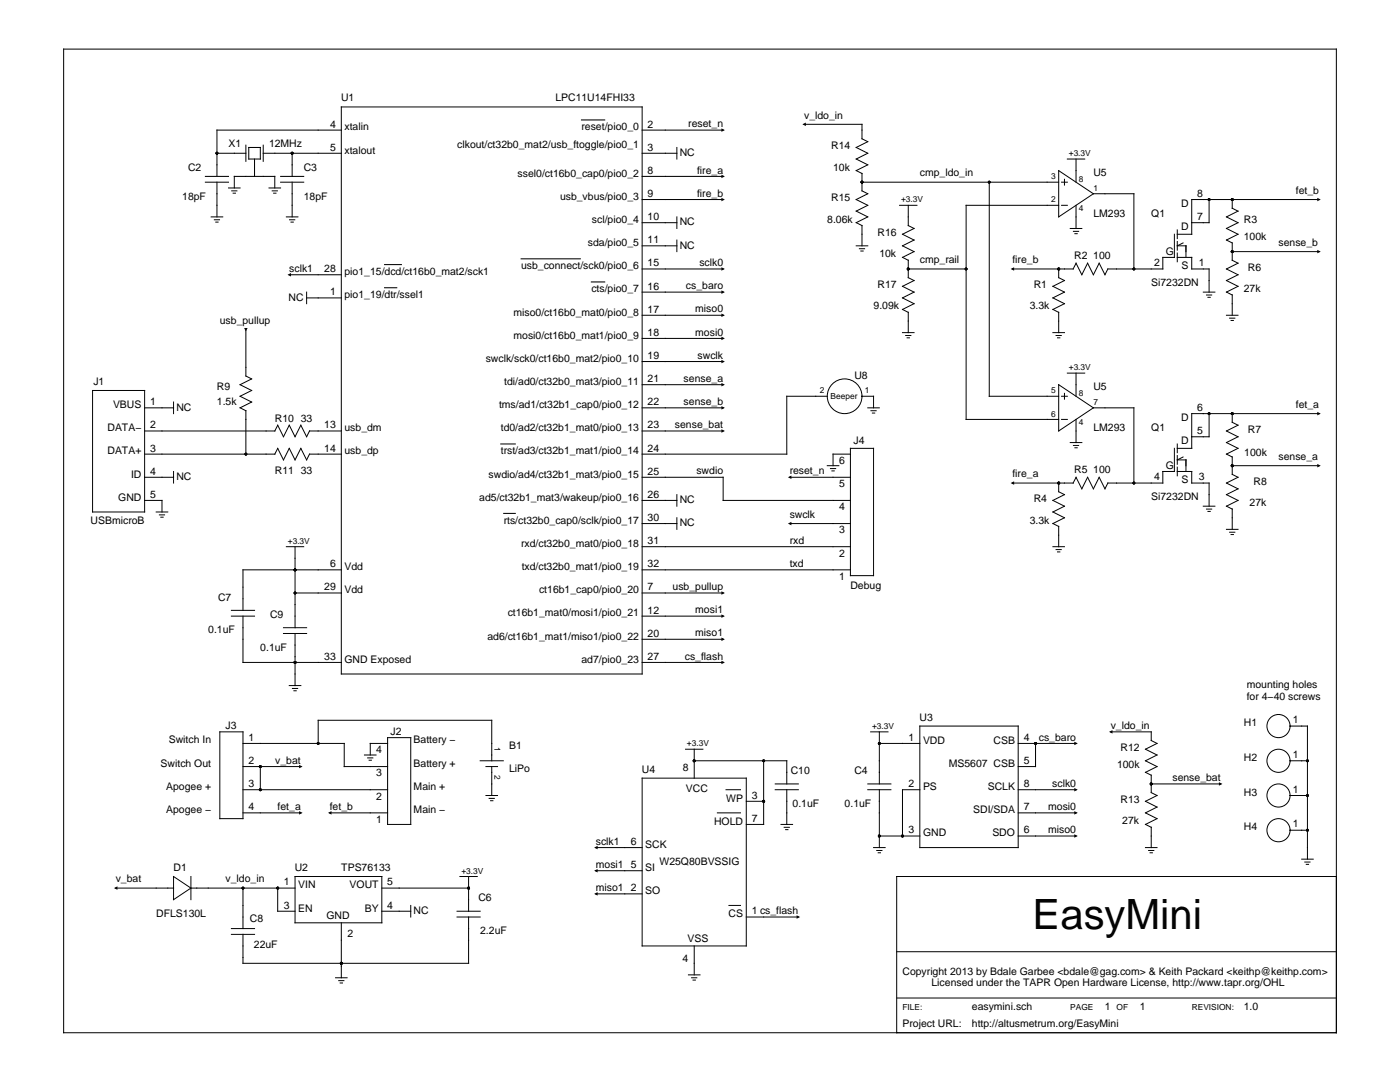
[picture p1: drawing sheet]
<svg xmlns="http://www.w3.org/2000/svg" width="279mm" height="216mm" viewBox="0 0 279 216" stroke-linecap="round" stroke-linejoin="round" font-family="sans-serif">
<g fill="none" stroke="#000" stroke-width=".2">
<path d="M12.7 9.8h254v196.3h-254zM41 35.2h4.6M41 36.4h4.6M43.3 30.6h5.8M43.3 36.4v6.9M45.6 37.5h2.3M46.2 38.1h1.1M46.5 38.5h.5M46.8 37.5v-2.3h8v2.3M49.1 29v3.2M49.6 29.4h2.4v2.3h-2.4zM50.8 31.7v3.5"/>
<path d="M52.5 30.6h15.6M52.5 29v3.2M53.7 37.5h2.3M54.3 38.1h1.1M54.6 38.5h.5M56 35.2h4.6M56 36.4h4.6M58.3 30.6v4.6M58.3 36.4v6.9M68.1 21.3h60.1v113.2h-60.1zM68.1 26h-24.8v9.2M128.2 26h16.1"/>
<path d="M128.2 30.6h6.9M128.2 35.2h16.1M128.2 39.8h16.1M135.1 29.4v2.3M160.5 24.8h11.5v2.9l1.2 .6-2.3 1.1 2.3 1.2-2.3 1.1 2.3 1.2-2.3 1.1 1.1 .6M172 34.6v3.5l1.2 .6-2.3 1.1 2.3 1.2-2.3 1.1 2.3 1.2-2.3 1.1M172 36.4h39.3M197.4 36.4v42.7h13.9M211.3 34l6.9 4.7-6.9 4.6zM211.9 36.4h1.1M212.4 35.8v1.1M213 31.7h3.5"/>
<path d="M214.7 31.7v4.7M218.2 38.7h8.1v15M241.3 39.8v4.6h-3.5M245.9 39.8v1.8l1.2 .5M263.2 39.8h-25.4v6.9h-2.9M42.1 43.3h2.4M42.8 43.9h1M43.1 44.3h.4M57.2 43.3h2.3M57.7 54.8h10.4M57.8 43.9h1M58.1 44.3h.4"/>
<path d="M61.2 59.4h6.9M61.2 58.3v2.3M128.2 44.4h6.9M128.2 49.1h6.9M128.2 53.7h16.1M128.2 58.3h16.1M135.1 43.3v2.3M135.1 47.9v2.3M170.9 49.1h2.3M170.9 44.4l1.1 .6v4.1M171.5 49.6h1M171.8 50.1h.5"/>
<path d="M179.5 41h3.5M181.3 53.7h11.5M181.3 41v4l1.1 .6-2.3 1.1 2.3 1.2-2.3 1.2 2.3 1.1-2.3 1.2 1.2 .5v3.5l1.1 .6-2.3 1.1 2.3 1.2-2.3 1.1 2.3 1.2-2.3 1.2M211.3 53.7v1.7l1.1 .6-2.3 1.1 2.3 1.2-2.3 1.1 2.3 1.2-2.3 1.2M211.3 41h-18.5v42.7h18.5M211.9 41h1.1M213.6 45.6h2.3M214.2 46.2h1.1M214.5 46.6h.5M214.7 41v4.6M234.4 46.7v4.7h-2.3v2.3h-11l-.6 1.1-1.1-2.3-1.2 2.3-1.1-2.3-1.2 2.3-1.1-2.3-.6 1.2h-12.2M234.9 51.4h2.9v2.3h3.5v4.6"/>
<path d="M234.9 45.9v1.7M234.9 48.2v1.7M234.9 50.5v1.7M236.1 48.5l-1.2 .6h1.8v2.3M240.1 58.3h2.4M240.8 58.9h1M241.1 59.3h.4M245.9 50.2h17.3M245.9 58.8v4.1M247.1 42.1l-2.3 1.2 2.3 1.1-2.3 1.2 2.3 1.1-2.3 1.2 1.1 .6v3.4l1.2 .6-2.3 1.2 2.3 1.1-2.3 1.2 2.3 1.1-2.3 1.2 1.1 .6M18.5 77.9h10.4v24.3h-10.4zM49.1 65.8v9.2l1.1 .6-2.3 1.2 2.3 1.1-2.3 1.2 2.3 1.1-2.3 1.2 1.2 .6"/>
<path d="M128.2 62.9h16.1M128.2 67.5h16.1M128.2 72.1h16.1M128.2 76.8h16.1M165.1 79.1h-8.1v11.5h-28.8M172 79.1h2.3v2.3M180.1 66.4h2.3M180.1 61.7l1.2 .6v4.1M180.7 66.9h1.1M181 67.4h.5M210.1 61.7l1.2 .6v4.1M210.1 66.4h2.3"/>
<path d="M210.8 66.9h1M211.1 67.4h.4M211.3 76.8l6.9 4.6-6.9 4.6zM211.9 79.1h1.1M212.4 78.5v1.1M213 74.5h3.5M214.7 74.5v4.6M244.8 62.9h2.3M245.4 63.5h1M245.7 63.9h.4M28.9 81.4h5.7M28.9 86h26"/>
<path d="M28.9 90.6h26M28.9 95.2h5.7M28.9 99.9h3.4v2.3M34.6 80.2v2.3M34.6 94.1v2.3M49.1 81.9v8.7M54.8 86l.6-1.2 1.2 2.4 1.1-2.4 1.2 2.4 1.1-2.4 1.2 2.4 .6-1.2h6.3M54.8 90.6l.6-1.1 1.2 2.3 1.1-2.3 1.2 2.3 1.1-2.3 1.2 2.3 .6-1.2h6.3M128.2 81.4h16.1M128.2 86h16.1M128.2 95.2h16.1v4.7h25.4M128.2 99.9h6.9"/>
<path d="M135.1 98.7v2.3M157.6 95.2h12.1M165.1 92.9h2.3M165.7 93.5h1.1M166 94h.5M169.7 90.6h-3.4v2.3M169.7 89.5h4.6v25.4h-4.6zM173.2 81.4h2.3M173.8 82h1.1M174.1 82.4h.5M211.3 96.4v1.7l1.1 .6-2.3 1.2 2.3 1.1-2.3 1.2 2.3 1.1-2.3 1.2 1.2 .5v4.1M211.9 83.7h1.1"/>
<path d="M213.6 88.3h2.3M214.2 88.9h1.1M214.5 89.3h.5M214.7 83.7v4.6M218.2 81.4h8.1v15M234.4 89.5v4.6h-2.3v2.3h-11l-.6 1.1-1.1-2.3-1.2 2.3-1.1-2.3-1.2 2.3-1.1-2.3-.6 1.2h-12.2M234.9 94.1h2.9v2.3h3.5v4.6M234.9 88.6v1.7M234.9 90.9v1.7M234.9 93.2v1.7M236.1 91.2l-1.2 .6h1.8v2.3M241.3 82.5v4.7h-3.5"/>
<path d="M245.9 92.9h17.3M245.9 82.5v1.8l1.2 .5-2.3 1.2 2.3 1.2-2.3 1.1 2.3 1.2-2.3 1.1 1.1 .6M245.9 91.2v3.5l1.2 .5-2.3 1.2 2.3 1.1-2.3 1.2 2.3 1.2-2.3 1.1 1.1 .6v4M263.2 82.5h-25.4v7h-2.9M31.2 102.2h2.3M31.8 102.7h1M32.1 103.2h.5M57.2 109.1h3.4M58.9 118.3h9.2M58.9 109.1v16.2M68.1 113.7h-19.6v8.1M128.2 104.5h6.9"/>
<path d="M128.2 109.1h41.5M128.2 113.7h41.5M128.2 118.3h16.1M135.1 103.3v2.3M157.6 104.5h12.1M210.1 109.1h2.3M210.8 109.7h1M211.1 110.1h.4M240.1 101h2.4M240.8 101.6h1M241.1 102h.4M244.8 105.6h2.3"/>
<path d="M245.4 106.2h1M245.7 106.7h.4M46.2 122.9h4.6M46.2 121.8h4.6M48.5 122.9v9.3h19.6M56.6 126.4h4.6M56.6 125.3h4.6M57.7 136.8h2.3M58.4 137.4h1M58.7 137.8h.4M58.9 126.4v10.4M128.2 132.2h16.1"/>
<path d="M128.2 122.9h16.1M128.2 127.6h16.1M43.9 146h4.6v17.4h-4.6zM48.5 157.6h28.9M48.5 148.3h20.2v4.7h8.7M48.5 153h11.5M52 153v4.6M63.5 148.3v-4.6h34.6v8.1M72.7 150.7h2.3M73.4 151.2h1M73.7 151.7h.4M77.4 148.3h-3.5v2.4"/>
<path d="M77.4 147.2h4.6v17.3h-4.6zM95.8 151.8h4.6M97 153h2.3M97 158.7h2.3M97.6 159.3h1.1M97.9 159.8h.5M98.1 153v5.7M128.2 155.3h20.7v33.5h-20.7zM136.8 149.5h3.5M138.5 149.5v5.8M138.5 151.8h18.5v4.6M144.9 157.6h2.9"/>
<path d="M148.9 159.9h3.5M152.4 151.8v12.7h-3.5M154.7 157.6h4.6M154.7 156.4h4.6M157 157.6v6.9M173.2 157.6h4.6M173.2 156.4h4.6M173.8 146h3.4M175.5 148.3h8.1M175.5 146v10.4M175.5 157.6v11.5M183.6 144.9h19.6v24.2h-19.6z"/>
<path d="M183.6 157.6h-3.5v9.2M203.2 157.6h11.5M203.2 148.3h11.5M206.7 148.3v4.7h-3.5M221.7 146h8.1v1.8l1.1 .5-2.3 1.2 2.3 1.2-2.3 1.1 2.3 1.2-2.3 1.1 1.2 .6M229.8 156.4h13.8M229.8 154.7v3.5l1.1 .5-2.3 1.2 2.3 1.1-2.3 1.2 2.3 1.2-2.3 1.1 1.2 .6M257.5 144.9h3.4v26.5M257.5 151.8h3.4M257.5 158.7h3.4M23.1 177.2h11.5M34.6 174.9l3.5 2.3-3.5 2.3z"/>
<path d="M38.1 177.2h20.8M38.1 174.9v4.6M48.5 162.2h11.5M48.5 177.2v8.1M55.4 177.2v4.6h3.5M58.9 174.9h17.3v9.2h-17.3zM65.8 162.2h11.6M76.2 177.2h17.3M91.8 174.9h3.5M93.5 174.9v6.9M118.9 169.1h9.3M118.9 178.4h9.3"/>
<path d="M118.9 173.7h9.3M143.2 162.2h4.6M155.9 164.5h2.3M156.5 165.1h1M156.8 165.5h.4M174.3 169.1h2.3M175 169.7h1M175.3 170.2h.4M175.5 166.8h8.1M203.2 166.8h11.5M203.2 162.2h11.5M228.6 169.1h2.3"/>
<path d="M229.2 169.7h1.1M229.5 170.2h.5M229.8 165.1v4M257.5 165.7h3.4M259.8 171.4h2.3M260.4 172h1M260.7 172.5h.5M266.7 174.9h-87.7v31.2M46.2 186.4h4.6M46.2 185.3h4.6M67 195.1h2.3M67.6 195.7h1"/>
<path d="M67.9 196.1h.4M68.1 184.1v11M76.2 181.8h5.8M82 180.7v2.3M91.2 183h4.6M91.2 181.8h4.6M93.5 183v9.2h-45v-5.8M137.4 194.5h2.3M138 195.1h1.1M138.3 195.6h.5M138.5 188.8v5.7M145.5 180.7h2.3"/>
<path d="M148.9 183h10.4M179 199.1h87.7M179 189.9h87.7"/>
<circle cx="168.6" cy="79.1" r="3.5"/>
<circle cx="255.2" cy="158.7" r="2.31"/>
<circle cx="255.2" cy="144.9" r="2.31"/>
<circle cx="255.2" cy="151.8" r="2.31"/>
<circle cx="255.2" cy="165.7" r="2.31"/>
</g>
<path d="M116 23.9h4.7M76.7 52.8h3.4M76.7 57.4h2.5M104 51.6h11.8M118 56.3h2.7M99.9 88.6h2.9M100.5 102.4h2.3" fill="none" stroke="#000" stroke-width=".21"/>
<g fill="#000">
<path d="M144 34.9l.7 .3-.7 .3zM144 25.6l.7 .4-.7 .3zM160.1 24.8l.7-.3v.7zM57.4 54.8l.7-.3v.7zM144 53.3l.7 .4-.7 .3zM144 57.9l.7 .4-.7 .3zM144 39.5l.7 .3-.7 .4zM201.7 53.7l.7-.4v.7zM262.9 39.5l.7 .3-.7 .4zM262.9 49.9l.7 .3-.7 .4zM48.7 65.4h.7l-.3 .7zM144 62.6l.7 .3-.7 .4z"/>
<path d="M144 67.2l.7 .3-.7 .4zM144 76.4l.7 .4-.7 .3zM144 71.8l.7 .3-.7 .4zM144 81l.7 .4-.7 .3zM144 85.7l.7 .3-.7 .3zM157.2 95.2l.7-.3v.7zM201.7 96.4l.7-.4v.7zM262.9 92.6l.7 .3-.7 .4zM262.9 82.2l.7 .3-.7 .4zM144 118l.7 .3-.7 .4zM157.2 104.5l.7-.4v.7zM144 122.6l.7 .3-.7 .4z"/>
<path d="M144 127.2l.7 .4-.7 .3zM144 131.8l.7 .4-.7 .3zM59.7 152.6l.7 .4-.7 .3zM214.4 148l.7 .3-.7 .4zM214.4 157.2l.7 .4-.7 .3zM221.3 146l.7-.3v.7zM243.3 156.1l.7 .3-.7 .4zM22.7 177.2l.7-.3v.7zM59.7 161.9l.7 .3-.7 .3zM65.5 162.2l.7-.3v.6zM118.6 169.1l.7-.3v.7zM118.6 173.7l.7-.3v.7z"/>
<path d="M118.6 178.4l.7-.4v.7zM214.4 161.9l.7 .3-.7 .3zM214.4 166.5l.7 .3-.7 .4zM159 182.6l.7 .4-.7 .3z"/>
<circle cx="43.3" cy="30.6" r=".29"/>
<circle cx="58.3" cy="30.6" r=".29"/>
<circle cx="172" cy="36.4" r=".29"/>
<circle cx="197.4" cy="36.4" r=".29"/>
<circle cx="241.3" cy="39.8" r=".29"/>
<circle cx="245.9" cy="39.8" r=".29"/>
<circle cx="181.3" cy="53.7" r=".29"/>
<circle cx="192.8" cy="53.7" r=".29"/>
<circle cx="211.3" cy="53.7" r=".29"/>
<circle cx="226.3" cy="53.7" r=".29"/>
<circle cx="245.9" cy="50.2" r=".29"/>
<circle cx="49.1" cy="90.6" r=".29"/>
<circle cx="211.3" cy="96.4" r=".29"/>
<circle cx="226.3" cy="96.4" r=".29"/>
<circle cx="241.3" cy="82.5" r=".29"/>
<circle cx="245.9" cy="82.5" r=".29"/>
<circle cx="245.9" cy="92.9" r=".29"/>
<circle cx="58.9" cy="118.3" r=".29"/>
<circle cx="58.9" cy="113.7" r=".29"/>
<circle cx="58.9" cy="132.2" r=".29"/>
<circle cx="52" cy="157.6" r=".29"/>
<circle cx="52" cy="153" r=".29"/>
<circle cx="63.5" cy="148.3" r=".29"/>
<circle cx="138.5" cy="151.8" r=".29"/>
<circle cx="152.4" cy="159.9" r=".29"/>
<circle cx="152.4" cy="151.8" r=".29"/>
<circle cx="175.5" cy="148.3" r=".29"/>
<circle cx="206.7" cy="148.3" r=".29"/>
<circle cx="229.8" cy="156.4" r=".29"/>
<circle cx="260.9" cy="158.7" r=".29"/>
<circle cx="260.9" cy="151.8" r=".29"/>
<circle cx="48.5" cy="177.2" r=".29"/>
<circle cx="55.4" cy="177.2" r=".29"/>
<circle cx="93.5" cy="177.2" r=".29"/>
<circle cx="175.5" cy="166.8" r=".29"/>
<circle cx="180.1" cy="166.8" r=".29"/>
<circle cx="260.9" cy="165.7" r=".29"/>
<circle cx="68.1" cy="192.2" r=".29"/>
</g>
<text font-size="8.3" x="206.1" y="185.3">EasyMini</text>
<g font-size="2.1">
<text x="68.1" y="20.2">U1</text>
<text x="110.8" y="20.2">LPC11U14FHI33</text>
<text x="160.5" y="23.7">v_ldo_in</text>
<text x="45.6" y="29.4">X1</text>
<text x="53.7" y="29.4">12MHz</text>
<text x="65.9" y="25.4">4</text>
<text x="68.8" y="26">xtalin</text>
<text x="91.3" y="29.5">clkout/ct32b0_mat2/usb_ftoggle/pio0_1</text>
<text x="116" y="26">reset/pio0_0</text>
<text x="129.3" y="25.4">2</text>
<text x="137.4" y="25.4">reset_n</text>
<text x="165.9" y="29.8">R14</text>
<text x="37.5" y="34">C2</text>
<text x="60.6" y="34">C3</text>
<text x="65.9" y="30.1">5</text>
<text x="68.8" y="30.6">xtalout</text>
<text x="103.3" y="35.3">ssel0/ct16b0_cap0/pio0_2</text>
<text x="129.3" y="30.1">3</text>
<text x="129.3" y="34.7">8</text>
<text x="135.7" y="31.1">NC</text>
<text x="139.1" y="34.6">fire_a</text>
<text x="166.3" y="34">10k</text>
<text x="183.6" y="35.2">cmp_ldo_in</text>
<text x="218.2" y="35.2">U5</text>
<text x="36.4" y="39.8">18pF</text>
<text x="60.6" y="39.8">18pF</text>
<text x="111.8" y="39.9">usb_vbus/pio0_3</text>
<text x="129.3" y="39.3">9</text>
<text x="139.1" y="39.2">fire_b</text>
<text x="165.9" y="40.2">R15</text>
<text x="235.7" y="41.3">D</text>
<text x="238.9" y="39.3">8</text>
<text x="258.6" y="38.7">fet_b</text>
<text x="118.1" y="44.5">scl/pio0_4</text>
<text x="129.3" y="43.9">10</text>
<text x="135.7" y="45">NC</text>
<text x="165.1" y="44.4">8.06k</text>
<text x="175.1" y="47.1">R16</text>
<text x="218.2" y="43.3">LM293</text>
<text x="229.8" y="43.3">Q1</text>
<text x="235.7" y="45.9">D</text>
<text x="238.9" y="43.9">7</text>
<text x="248.2" y="44.4">R3</text>
<text x="248.2" y="47.9">100k</text>
<text x="104" y="53.7">usb_connect/sck0/pio0_6</text>
<text x="117.3" y="49.1">sda/pio0_5</text>
<text x="129.3" y="53.2">15</text>
<text x="129.3" y="48.5">11</text>
<text x="135.7" y="49.6">NC</text>
<text x="139.6" y="53.1">sclk0</text>
<text x="175.5" y="51.4">10k</text>
<text x="183.6" y="52.5">cmp_rail</text>
<text x="202" y="52.5">fire_b</text>
<text x="214.4" y="51.7">R2</text>
<text x="218.2" y="51.7">100</text>
<text x="230.3" y="53">2</text>
<text x="232.7" y="50.8">G</text>
<text x="235.8" y="53.7">S</text>
<text x="239.2" y="53.2">1</text>
<text x="255.2" y="49.1">sense_b</text>
<text x="57.6" y="60">NC</text>
<text x="57.7" y="54.2">sclk1</text>
<text x="64.7" y="54.3">28</text>
<text x="65.9" y="58.9">1</text>
<text x="68.8" y="54.9">pio1_15/dcd/ct16b0_mat2/sck1</text>
<text x="68.8" y="59.5">pio1_19/dtr/ssel1</text>
<text x="118" y="58.3">cts/pio0_7</text>
<text x="129.3" y="57.8">16</text>
<text x="136.9" y="57.7">cs_baro</text>
<text x="175.1" y="57.5">R17</text>
<text x="206.3" y="57.5">R1</text>
<text x="229.8" y="57.1">Si7232DN</text>
<text x="248.2" y="58.3">27k</text>
<text x="249" y="54">R6</text>
<text x="43.9" y="64.6">usb_pullup</text>
<text x="102.5" y="63">miso0/ct16b0_mat0/pio0_8</text>
<text x="129.3" y="62.4">17</text>
<text x="138.8" y="62.3">miso0</text>
<text x="174.3" y="61.8">9.09k</text>
<text x="205.5" y="61.8">3.3k</text>
<text x="102.5" y="67.6">mosi0/ct16b0_mat1/pio0_9</text>
<text x="129.3" y="71.6">19</text>
<text x="129.3" y="67">18</text>
<text x="138.8" y="66.9">mosi0</text>
<text x="139.2" y="71.6">swclk</text>
<text x="18.6" y="76.8">J1</text>
<text x="43.3" y="77.9">R9</text>
<text x="96.9" y="72.2">swclk/sck0/ct16b0_mat2/pio0_10</text>
<text x="100.6" y="76.8">tdi/ad0/ct32b0_mat3/pio0_11</text>
<text x="129.3" y="76.2">21</text>
<text x="136.4" y="76.2">sense_a</text>
<text x="170.5" y="75.6">U8</text>
<text x="218.2" y="77.9">U5</text>
<text x="22.6" y="81.4">VBUS</text>
<text x="30" y="80.9">1</text>
<text x="35.2" y="81.9">NC</text>
<text x="43.3" y="80.8">1.5k</text>
<text x="99.6" y="81.4">tms/ad1/ct32b1_cap0/pio0_12</text>
<text x="129.3" y="80.9">22</text>
<text x="136.4" y="80.8">sense_b</text>
<text x="238.9" y="82">6</text>
<text x="258.6" y="81.4">fet_a</text>
<text x="21.5" y="86.1">DATA−</text>
<text x="30" y="85.5">2</text>
<text x="54.8" y="84.3">R10 33</text>
<text x="64.7" y="85.5">13</text>
<text x="68.8" y="86.1">usb_dm</text>
<text x="99.9" y="86.1">td0/ad2/ct32b1_mat0/pio0_13</text>
<text x="129.3" y="85.5">23</text>
<text x="134.7" y="85.4">sense_bat</text>
<text x="170.4" y="88.6">J4</text>
<text x="218.2" y="86">LM293</text>
<text x="229.8" y="86">Q1</text>
<text x="235.7" y="88.7">D</text>
<text x="235.7" y="84">D</text>
<text x="238.9" y="86.6">5</text>
<text x="249" y="86.3">R7</text>
<text x="21.5" y="90.7">DATA+</text>
<text x="26.1" y="95.3">ID</text>
<text x="30" y="90.1">3</text>
<text x="30" y="94.7">4</text>
<text x="35.2" y="95.8">NC</text>
<text x="54.8" y="94.7">R11 33</text>
<text x="64.7" y="90.1">14</text>
<text x="68.8" y="90.7">usb_dp</text>
<text x="97.5" y="95.3">swdio/ad4/ct32b1_mat3/pio0_15</text>
<text x="99.9" y="90.7">trst/ad3/ct32b1_mat1/pio0_14</text>
<text x="129.3" y="94.7">25</text>
<text x="129.3" y="90.1">24</text>
<text x="139" y="94.7">swdio</text>
<text x="157.6" y="94.7">reset_n</text>
<text x="167.5" y="92.6">6</text>
<text x="202" y="95.2">fire_a</text>
<text x="214.4" y="94.4">R5</text>
<text x="218.2" y="94.4">100</text>
<text x="230.3" y="95.7">4</text>
<text x="232.7" y="93.6">G</text>
<text x="239.2" y="95.9">3</text>
<text x="248.3" y="91">100k</text>
<text x="255.2" y="91.8">sense_a</text>
<text x="23.6" y="99.9">GND</text>
<text x="30" y="99.3">5</text>
<text x="95.7" y="99.9">ad5/ct32b1_mat3/wakeup/pio0_16</text>
<text x="129.3" y="99.3">26</text>
<text x="135.7" y="100.4">NC</text>
<text x="167.5" y="101.8">4</text>
<text x="167.5" y="97.2">5</text>
<text x="206.3" y="100.2">R4</text>
<text x="229.8" y="99.9">Si7232DN</text>
<text x="235.8" y="96.4">S</text>
<text x="249.4" y="101">27k</text>
<text x="250.2" y="96.7">R8</text>
<text x="18.1" y="104.5">USBmicroB</text>
<text x="100.5" y="104.5">rts/ct32b0_cap0/sclk/pio0_17</text>
<text x="129.3" y="104">30</text>
<text x="135.7" y="105">NC</text>
<text x="157.6" y="103.3">swclk</text>
<text x="167.5" y="106.4">3</text>
<text x="205.5" y="104.5">3.3k</text>
<text x="65.9" y="113.2">6</text>
<text x="68.8" y="113.8">Vdd</text>
<text x="104" y="109.1">rxd/ct32b0_mat0/pio0_18</text>
<text x="104.1" y="113.8">txd/ct32b0_mat1/pio0_19</text>
<text x="129.3" y="108.6">31</text>
<text x="129.3" y="113.2">32</text>
<text x="157.6" y="108.5">rxd</text>
<text x="157.6" y="113.1">txd</text>
<text x="167.5" y="111.1">2</text>
<text x="43.5" y="119.8">C7</text>
<text x="64.7" y="117.8">29</text>
<text x="68.8" y="118.4">Vdd</text>
<text x="107.6" y="118.4">ct16b1_cap0/pio0_20</text>
<text x="129.3" y="117.8">7</text>
<text x="134.2" y="117.7">usb_pullup</text>
<text x="167.5" y="115.7">1</text>
<text x="169.7" y="117.5">Debug</text>
<text x="53.9" y="123.3">C9</text>
<text x="101.3" y="123">ct16b1_mat0/mosi1/pio0_21</text>
<text x="129.3" y="122.4">12</text>
<text x="138.8" y="122.4">mosi1</text>
<text x="41.6" y="126.4">0.1uF</text>
<text x="52" y="129.9">0.1uF</text>
<text x="64.7" y="131.7">33</text>
<text x="97.3" y="127.6">ad6/ct16b1_mat1/miso1/pio0_22</text>
<text x="129.3" y="127">20</text>
<text x="129.3" y="131.7">27</text>
<text x="136.7" y="131.6">cs_flash</text>
<text x="138.8" y="127">miso1</text>
<text x="68.8" y="132.2">GND Exposed</text>
<text x="116" y="132.2">ad7/pio0_23</text>
<text x="248.8" y="137.3">mounting holes</text>
<text x="183.5" y="143.8">U3</text>
<text x="248.8" y="139.7">for 4−40 screws</text>
<text x="33.7" y="148.3">Switch In</text>
<text x="45" y="145.5">J3</text>
<text x="49.6" y="147.8">1</text>
<text x="77.9" y="146.6">J2</text>
<text x="82.5" y="148.3">Battery −</text>
<text x="101.6" y="149.5">B1</text>
<text x="181.3" y="147.8">1</text>
<text x="184.2" y="148.4">VDD</text>
<text x="198.3" y="148.4">CSB</text>
<text x="204.3" y="147.8">4</text>
<text x="207.3" y="147.8">cs_baro</text>
<text x="221.7" y="145.5">v_ldo_in</text>
<text x="223.6" y="149.8">R12</text>
<text x="248.2" y="144.9">H1</text>
<text x="258" y="144.3">1</text>
<text x="32.1" y="153">Switch Out</text>
<text x="49.6" y="152.4">2</text>
<text x="54.9" y="152.4">v_bat</text>
<text x="75.1" y="154.9">3</text>
<text x="75.1" y="150.3">4</text>
<text x="82.5" y="153">Battery +</text>
<text x="101.6" y="154.1">LiPo</text>
<text x="128.1" y="154.2">U4</text>
<text x="136.3" y="153.8">8</text>
<text x="157.8" y="154.5">C10</text>
<text x="170.5" y="154.5">C4</text>
<text x="189.3" y="153">MS5607 CSB</text>
<text x="204.3" y="152.4">5</text>
<text x="222.9" y="153.3">100k</text>
<text x="234" y="155.8">sense_bat</text>
<text x="248.2" y="151.8">H2</text>
<text x="258" y="151.2">1</text>
<text x="33.2" y="157.6">Apogee +</text>
<text x="49.6" y="157.1">3</text>
<text x="49.6" y="161.7">4</text>
<text x="55.4" y="161.6">fet_a</text>
<text x="65.8" y="161.6">fet_b</text>
<text x="75.1" y="159.6">2</text>
<text x="82.5" y="157.6">Main +</text>
<text x="136.9" y="157.9">VCC</text>
<text x="144.9" y="159.9">WP</text>
<text x="150" y="159.4">3</text>
<text x="158.2" y="161">0.1uF</text>
<text x="168.6" y="161">0.1uF</text>
<text x="181.3" y="157.1">2</text>
<text x="184.2" y="157.6">PS</text>
<text x="197.1" y="157.6">SCLK</text>
<text x="204.3" y="161.7">7</text>
<text x="204.3" y="157.1">8</text>
<text x="209.2" y="161.6">mosi0</text>
<text x="210" y="157">sclk0</text>
<text x="223.6" y="160.2">R13</text>
<text x="248.2" y="158.7">H3</text>
<text x="258" y="158.2">1</text>
<text x="33.2" y="162.2">Apogee −</text>
<text x="75.1" y="164.2">1</text>
<text x="82.5" y="162.2">Main −</text>
<text x="142.5" y="164.6">HOLD</text>
<text x="150" y="164">7</text>
<text x="181.3" y="166.3">3</text>
<text x="184.2" y="166.9">GND</text>
<text x="194.2" y="162.3">SDI/SDA</text>
<text x="198" y="166.9">SDO</text>
<text x="204.3" y="166.3">6</text>
<text x="209.2" y="166.2">miso0</text>
<text x="224" y="164.5">27k</text>
<text x="248.2" y="165.7">H4</text>
<text x="258" y="165.1">1</text>
<text x="34.6" y="173.7">D1</text>
<text x="58.8" y="173.8">U2</text>
<text x="68.1" y="173.7">TPS76133</text>
<text x="118.9" y="168.5">sclk1</text>
<text x="118.9" y="173.2">mosi1</text>
<text x="125.9" y="173.2">5</text>
<text x="125.9" y="168.6">6</text>
<text x="128.8" y="173.8">SI</text>
<text x="128.8" y="169.2">SCK</text>
<text x="131.6" y="172.6">W25Q80BVSSIG</text>
<text x="23.1" y="176.1">v_bat</text>
<text x="45" y="176.1">v_ldo_in</text>
<text x="56.6" y="176.7">1</text>
<text x="59.5" y="177.3">VIN</text>
<text x="69.8" y="177.3">VOUT</text>
<text x="77.3" y="176.7">5</text>
<text x="95.5" y="179.9">C6</text>
<text x="118.9" y="177.8">miso1</text>
<text x="125.9" y="177.8">2</text>
<text x="128.8" y="178.4">SO</text>
<text x="31.2" y="183">DFLS130L</text>
<text x="49.9" y="183.9">C8</text>
<text x="56.6" y="181.3">3</text>
<text x="59.5" y="181.9">EN</text>
<text x="65.2" y="183.3">GND</text>
<text x="72.8" y="181.9">BY</text>
<text x="77.3" y="181.3">4</text>
<text x="82.5" y="182.4">NC</text>
<text x="145.4" y="183">CS</text>
<text x="150" y="182.5">1 cs_flash</text>
<text x="50.7" y="189.1">22uF</text>
<text x="69.3" y="187">2</text>
<text x="95.8" y="186.4">2.2uF</text>
<text x="136.2" y="191.9">4</text>
<text x="137.2" y="188">VSS</text>
<text x="180.1" y="194.5">Copyright 2013 by Bdale Garbee &lt;bdale@gag.com&gt; &amp; Keith Packard &lt;keithp@keithp.com&gt;</text>
<text x="185.9" y="196.8">Licensed under the TAPR Open Hardware License, http://www.tapr.org/OHL</text>
<text x="194" y="201.5">easymini.sch</text>
<text x="220.5" y="201.5">1</text>
<text x="227.4" y="201.5">1</text>
<text x="248.2" y="201.5">1.0</text>
<text x="180.1" y="204.9">Project URL:</text>
<text x="194" y="204.9">http://altusmetrum.org/EasyMini</text>
</g>
<g font-size="1.7">
<text x="209.8" y="35.8">3</text>
<text x="213.3" y="31.2">+3.3V</text>
<text x="179.8" y="40.4">+3.3V</text>
<text x="209.8" y="40.4">2</text>
<text x="215.3" y="36.4">8</text>
<text x="218.2" y="38.1">1</text>
<text x="215.3" y="42.1">4</text>
<text x="213.3" y="73.9">+3.3V</text>
<text x="163.6" y="78.5">2</text>
<text x="165.8" y="79.6">Beeper</text>
<text x="172.6" y="78.5">1</text>
<text x="209.8" y="78.5">5</text>
<text x="209.8" y="83.1">6</text>
<text x="215.3" y="79.1">8</text>
<text x="218.2" y="80.8">7</text>
<text x="215.3" y="84.8">4</text>
<text x="57.4" y="108.5">+3.3V</text>
<text x="98.7" y="149.1" transform="rotate(90 98.7 149.1)">1</text>
<text x="137.1" y="148.9">+3.3V</text>
<text x="174" y="145.5">+3.3V</text>
<text x="98.7" y="154.7" transform="rotate(90 98.7 154.7)">2</text>
<text x="92.1" y="174.3">+3.3V</text>
<text x="180.1" y="201.5">FILE:</text>
<text x="213.6" y="201.5">PAGE</text>
<text x="222.8" y="201.5">OF</text>
<text x="237.8" y="201.5">REVISION:</text>
</g>
</svg>
